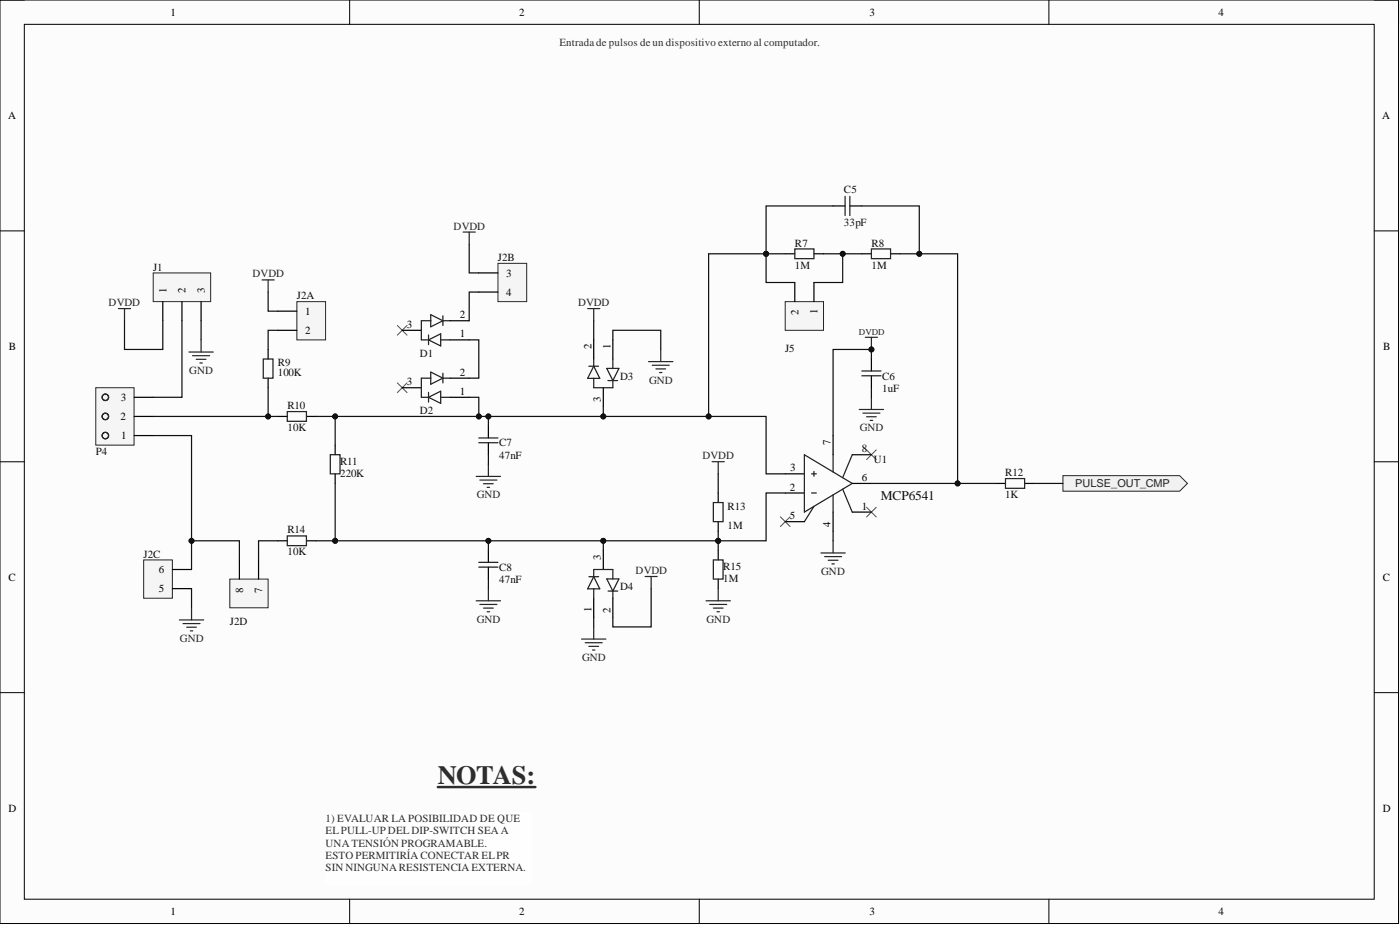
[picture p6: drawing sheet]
<svg xmlns="http://www.w3.org/2000/svg" width="292mm" height="193mm" viewBox="0 0 292 193" stroke-linecap="round" stroke-linejoin="round" font-family="sans-serif">
<path d="M0 0h291.8v192.7h-291.8z" fill-rule="evenodd" fill="#fcfcfc"/>
<path d="M0 0h291.8v192.7h-291.8z" fill="none" stroke="#000" stroke-width=".21"/>
<path d="M5.1 5.1h281.6v182.5h-281.6z" fill-rule="evenodd" fill="#fcfcfc"/>
<g fill="none" stroke="#000" stroke-width=".21">
<path d="M0 0h5.1M5.1 5.1h281.6v182.5h-281.6zM72.9 0v5.1M145.9 0v5.1M218.8 0v5.1M286.7 0h5.1v5.1M0 48.2h5.1M286.7 48.2h5.1M0 96.3h5.1M286.7 96.3h5.1M0 144.5h5.1M286.7 144.5h5.1"/>
<path d="M72.9 187.6v5.1M145.9 187.6v5.1M218.8 187.6v5.1M291.8 187.6v5.1"/>
</g>
<path d="M67.9 169.5h43.2v15.2h-43.2z" fill-rule="evenodd" fill="#fefefe"/>
<path d="M67.9 169.5h43.2v15.2h-43.2z" fill="none" stroke="#fefefe" stroke-width=".21"/>
<path d="M91.3 164.2h20.4" fill="none" stroke="#2e2e2e" stroke-width=".51"/>
<path d="M221.8 99.2h24.3l1.7 1.7-1.7 1.6h-24.3z" fill-rule="evenodd" fill="#f0f0f0"/>
<path d="M221.8 99.2h24.3l1.7 1.7-1.7 1.6h-24.3z" fill="none" stroke="#262626" stroke-width=".21"/>
<g fill="none" stroke="#262626" stroke-width=".25">
<path d="M54.7 58.4h2.5M55.9 58.4v2.5M96.6 48.4h2.6M97.9 48.4v2.5M24.7 64.4h2.5M26 64.4v2.5M39.4 73.4h5.1M40.2 74.2h3.5M40.9 75h2.1M41.7 75.7h.5M42 70.9v2.5M122.6 64.4h2.5"/>
<path d="M123.9 64.4v2.5M135.3 75.4h5.1M136.1 76.2h3.5M136.8 77h2.1M137.6 77.7h.5M137.9 72.9v2.5M99.4 99.4h5M101.9 96.9v2.5M148.6 96.3h2.5M149.8 96.3v2.6M179.3 85.4h5M180 86.2h3.6"/>
<path d="M180.8 86.9h2M181.6 87.7h.5M181.8 82.9v2.5M100.1 100.2h3.6M100.9 100.9h2M101.6 101.7h.5M171.3 115.4h5.1M172 116.1h3.6M172.8 116.9h2M173.6 117.6h.5M173.8 112.8v2.6M37.4 129.3h5.1"/>
<path d="M38.2 130.1h3.5M38.9 130.9h2.1M39.7 131.6h.5M40 126.8v2.5M99.4 125.3h5M100.1 126.1h3.6M100.9 126.9h2M101.6 127.6h.5M101.9 122.8v2.5M121.3 133.3h5.1M122.1 134.1h3.6M122.9 134.8h2"/>
<path d="M123.6 135.6h.5M123.9 130.8v2.5M134.6 120.3h2.5M135.9 120.3v2.5M147.3 125.3h5.1M148.1 126.1h3.5M148.8 126.9h2.1M149.6 127.6h.5M149.8 122.8v2.5"/>
</g>
<g fill="none" stroke="#000" stroke-width=".25">
<path d="M163.8 52.9h2M169.8 52.9h2M173.8 43h2.5M177.3 43h2.5M179.8 52.9h2M185.8 52.9h2M55.9 72.9v2M55.9 78.9v2M181.8 74.9v2.5M181.8 78.4v2.5M57.9 86.9h2M63.9 86.9h2"/>
<path d="M69.9 92.9v2M69.9 98.9v1.9M101.9 88.9v2.5M101.9 92.4v2.5M57.9 112.8h2M63.9 112.8h2M101.9 114.8v2.5M101.9 118.3v2.5M149.8 102.8v2M149.8 108.8v2M149.8 114.8v2M207.8 100.9h2"/>
<path d="M213.8 100.9h2M149.8 120.8v2"/>
</g>
<g fill="none" stroke="#1c1c1c" stroke-width=".25">
<path d="M165.8 51.9h4v2.1h-4zM176.3 41v4M177.3 41v4M181.8 51.9h4v2.1h-4zM54.9 74.9h2.1v4h-2.1zM179.8 78.4h4M179.8 77.4h4M59.9 85.9h4v2h-4zM68.9 94.9h2v4h-2zM99.9 92.4h4M99.9 91.4h4M209.8 99.8h4v2.1h-4z"/>
<path d="M59.9 111.8h4v2h-4zM99.9 118.3h4M99.9 117.3h4M148.8 116.8h2.1v4h-2.1zM148.8 104.8h2.1v4h-2.1z"/>
</g>
<path d="M32 56.9h12v6h-12z" fill-rule="evenodd" fill="#f5f5f5"/>
<path d="M32 56.9h12v6h-12z" fill="none" stroke="#262626" stroke-width=".21"/>
<path d="M34 62.9v4M38 62.9v4M42 62.9v4" fill="none" stroke="#000" stroke-width=".25"/>
<path d="M82.9 67.9l2 2M82.9 79.9l2 2M84.9 67.9l-2 2M84.9 79.9l-2 2M180.8 93.9l2 2M182.8 93.9l-2 2M162.8 107.8l2 2M164.8 107.8l-2 2M180.8 105.8l2 2M182.8 105.8l-2 2" fill="none" stroke="#4c4c4c" stroke-width=".21"/>
<path d="M61.9 62.9h6v8h-6z" fill-rule="evenodd" fill="#f5f5f5"/>
<path d="M61.9 62.9h6v8h-6z" fill="none" stroke="#262626" stroke-width=".21"/>
<path d="M57.9 64.9h4M57.9 68.9h4" fill="none" stroke="#000" stroke-width=".25"/>
<path d="M30 116.8h6v8h-6z" fill-rule="evenodd" fill="#f5f5f5"/>
<path d="M30 116.8h6v8h-6z" fill="none" stroke="#262626" stroke-width=".21"/>
<path d="M36 118.8h4M36 122.8h4" fill="none" stroke="#000" stroke-width=".25"/>
<path d="M48 120.8h7.9v6h-7.9z" fill-rule="evenodd" fill="#f5f5f5"/>
<path d="M48 120.8h7.9v6h-7.9z" fill="none" stroke="#262626" stroke-width=".21"/>
<path d="M49.9 116.8v4M53.9 116.8v4" fill="none" stroke="#000" stroke-width=".25"/>
<path d="M103.9 54.9h6v8h-6z" fill-rule="evenodd" fill="#f5f5f5"/>
<path d="M103.9 54.9h6v8h-6z" fill="none" stroke="#262626" stroke-width=".21"/>
<path d="M99.9 56.9h4M99.9 60.9h4" fill="none" stroke="#000" stroke-width=".25"/>
<path d="M20 80.9h8v12h-8z" fill-rule="evenodd" fill="#f5f5f5"/>
<path d="M20 80.9h8v12h-8z" fill="none" stroke="#262626" stroke-width=".21"/>
<g fill="none" stroke="#1c1c1c" stroke-width=".25">
<path d="M167.8 94.9l10 6-10 5.9M167.8 94.9v11.9M169.3 98.9h1M169.8 98.4v.9M173.8 94.9v3.6M177.8 94.9l-2 4.7M169.3 102.8h1M169.8 105.6l-2 3.2M173.8 103.2v3.6M175.8 102l2 4.8"/>
<circle cx="22" cy="82.9" r=".67"/>
<circle cx="22" cy="90.9" r=".67"/>
<circle cx="22" cy="86.9" r=".67"/>
</g>
<path d="M28 90.9h4M28 86.9h4M28 82.9h4M163.8 98.9h4M173.8 90.9v4M177.8 94.9h4M163.8 102.8h4M163.8 108.8h4M173.8 106.8v4M177.8 100.9h4M177.8 106.8h4" fill="none" stroke="#000" stroke-width=".25"/>
<path d="M163.8 62.9h8v6h-8z" fill-rule="evenodd" fill="#f5f5f5"/>
<path d="M163.8 62.9h8v6h-8z" fill="none" stroke="#262626" stroke-width=".21"/>
<g fill="none" stroke="#000" stroke-width=".25">
<path d="M165.8 58.9v4M169.8 58.9v4M83.9 68.9h4M93.9 70.9h4M93.9 66.9h4M93.9 78.9h4M123.9 70.9v4M127.9 70.9v4M83.9 80.9h4M93.9 82.9h4M125.9 80.9v4M125.9 114.8v4"/>
<path d="M123.9 124.8v4M127.9 124.8v4"/>
</g>
<g fill="none" stroke="#1c1c1c" stroke-width=".25">
<path d="M89.4 70.9l2.5-1.3v2.6zM89.4 69.9v2M89.9 65.6l2.5 1.3-2.5 1.3zM89.9 77.6l2.5 1.3-2.5 1.3zM89.9 66.9h-2v4h1.5M89.9 78.9h-2v4h1.5M91.9 70.9h2M92.4 65.9v2M92.4 77.9v2M92.4 66.9h1.5M92.4 78.9h1.5M122.8 76.4h2.1"/>
<path d="M123.9 78.9v2h4v-1.5M123.9 76.4l1.2 2.5h-2.5zM123.9 74.9v1.5M126.6 76.9h2.5l-1.2 2.5zM126.8 79.4h2.1M127.9 74.9v2M89.4 82.9l2.5-1.3v2.5zM89.4 81.9v2M91.9 82.9h2M122.9 120.3h2M123.9 120.3v-1.5h4v2M123.9 122.8v2"/>
<path d="M123.9 120.3l1.2 2.5h-2.5zM126.6 120.8h2.5l-1.2 2.5zM126.9 123.3h2M127.9 123.3v1.5"/>
</g>
<path d="M180.5 70.4h2.6M181.8 70.4v2.5" fill="none" stroke="#262626" stroke-width=".25"/>
<circle cx="181.8" cy="72.9" r=".51" fill="#0e0e0e"/>
<circle cx="181.8" cy="72.9" r=".51" fill="none" stroke="#0e0e0e" stroke-width=".21"/>
<path d="M26 66.9v6h8v-6M32 90.9h8v21.9h9.9v4M173.8 110.8v2" fill="none" stroke="#0e0e0e" stroke-width=".25"/>
<circle cx="40" cy="112.8" r=".51" fill="#0e0e0e"/>
<circle cx="40" cy="112.8" r=".51" fill="none" stroke="#0e0e0e" stroke-width=".21"/>
<path d="M55.9 80.9v6h-23.9" fill="none" stroke="#0e0e0e" stroke-width=".25"/>
<circle cx="55.9" cy="86.9" r=".51" fill="#0e0e0e"/>
<circle cx="55.9" cy="86.9" r=".51" fill="none" stroke="#0e0e0e" stroke-width=".21"/>
<path d="M38 66.9v16h-6M55.9 86.9h2M57.9 112.8h-4v4" fill="none" stroke="#0e0e0e" stroke-width=".25"/>
<circle cx="55.9" cy="86.9" r=".51" fill="#0e0e0e"/>
<circle cx="55.9" cy="86.9" r=".51" fill="none" stroke="#0e0e0e" stroke-width=".21"/>
<path d="M55.9 60.9v4h2M57.9 68.9h-2v4M69.9 100.8v12h-4" fill="none" stroke="#0e0e0e" stroke-width=".25"/>
<circle cx="69.9" cy="112.8" r=".51" fill="#0e0e0e"/>
<circle cx="69.9" cy="112.8" r=".51" fill="none" stroke="#0e0e0e" stroke-width=".21"/>
<path d="M65.9 86.9h93.9v12h4" fill="none" stroke="#0e0e0e" stroke-width=".25"/>
<circle cx="147.8" cy="86.9" r=".51" fill="#0e0e0e"/>
<circle cx="147.8" cy="86.9" r=".51" fill="none" stroke="#0e0e0e" stroke-width=".21"/>
<circle cx="125.9" cy="86.9" r=".51" fill="#0e0e0e"/>
<circle cx="125.9" cy="86.9" r=".51" fill="none" stroke="#0e0e0e" stroke-width=".21"/>
<circle cx="101.9" cy="86.9" r=".51" fill="#0e0e0e"/>
<circle cx="101.9" cy="86.9" r=".51" fill="none" stroke="#0e0e0e" stroke-width=".21"/>
<circle cx="99.9" cy="86.9" r=".51" fill="#0e0e0e"/>
<circle cx="99.9" cy="86.9" r=".51" fill="none" stroke="#0e0e0e" stroke-width=".21"/>
<circle cx="69.9" cy="86.9" r=".51" fill="#0e0e0e"/>
<circle cx="69.9" cy="86.9" r=".51" fill="none" stroke="#0e0e0e" stroke-width=".21"/>
<path d="M163.8 102.8h-4v10h-89.9" fill="none" stroke="#0e0e0e" stroke-width=".25"/>
<circle cx="69.9" cy="112.8" r=".51" fill="#0e0e0e"/>
<circle cx="69.9" cy="112.8" r=".51" fill="none" stroke="#0e0e0e" stroke-width=".21"/>
<circle cx="101.9" cy="112.8" r=".51" fill="#0e0e0e"/>
<circle cx="101.9" cy="112.8" r=".51" fill="none" stroke="#0e0e0e" stroke-width=".21"/>
<circle cx="125.9" cy="112.8" r=".51" fill="#0e0e0e"/>
<circle cx="125.9" cy="112.8" r=".51" fill="none" stroke="#0e0e0e" stroke-width=".21"/>
<circle cx="149.8" cy="112.8" r=".51" fill="#0e0e0e"/>
<circle cx="149.8" cy="112.8" r=".51" fill="none" stroke="#0e0e0e" stroke-width=".21"/>
<path d="M97.9 82.9h2v4" fill="none" stroke="#0e0e0e" stroke-width=".25"/>
<circle cx="99.9" cy="86.9" r=".51" fill="#0e0e0e"/>
<circle cx="99.9" cy="86.9" r=".51" fill="none" stroke="#0e0e0e" stroke-width=".21"/>
<path d="M97.9 50.9v6h2M159.8 52.9h-12v34M97.9 70.9h2v8h-2M99.9 60.9h-2v6M127.9 70.9v-2h10v4M135.9 122.8v8h-8v-2" fill="none" stroke="#0e0e0e" stroke-width=".25"/>
<circle cx="159.8" cy="52.9" r=".51" fill="#0e0e0e"/>
<circle cx="159.8" cy="52.9" r=".51" fill="none" stroke="#0e0e0e" stroke-width=".21"/>
<circle cx="147.8" cy="86.9" r=".51" fill="#0e0e0e"/>
<circle cx="147.8" cy="86.9" r=".51" fill="none" stroke="#0e0e0e" stroke-width=".21"/>
<path d="M173.8 43h-14v15.9h6" fill="none" stroke="#0e0e0e" stroke-width=".25"/>
<circle cx="159.8" cy="52.9" r=".51" fill="#0e0e0e"/>
<circle cx="159.8" cy="52.9" r=".51" fill="none" stroke="#0e0e0e" stroke-width=".21"/>
<path d="M159.8 52.9h4" fill="none" stroke="#0e0e0e" stroke-width=".25"/>
<circle cx="159.8" cy="52.9" r=".51" fill="#0e0e0e"/>
<circle cx="159.8" cy="52.9" r=".51" fill="none" stroke="#0e0e0e" stroke-width=".21"/>
<path d="M171.8 52.9h4v6h-6" fill="none" stroke="#0e0e0e" stroke-width=".25"/>
<circle cx="175.8" cy="52.9" r=".51" fill="#0e0e0e"/>
<circle cx="175.8" cy="52.9" r=".51" fill="none" stroke="#0e0e0e" stroke-width=".21"/>
<path d="M181.8 74.9v-2h-8v18" fill="none" stroke="#0e0e0e" stroke-width=".25"/>
<circle cx="181.8" cy="72.9" r=".51" fill="#0e0e0e"/>
<circle cx="181.8" cy="72.9" r=".51" fill="none" stroke="#0e0e0e" stroke-width=".21"/>
<path d="M175.8 52.9h4" fill="none" stroke="#0e0e0e" stroke-width=".25"/>
<circle cx="175.8" cy="52.9" r=".51" fill="#0e0e0e"/>
<circle cx="175.8" cy="52.9" r=".51" fill="none" stroke="#0e0e0e" stroke-width=".21"/>
<path d="M179.8 43h12v9.9" fill="none" stroke="#0e0e0e" stroke-width=".25"/>
<circle cx="191.8" cy="52.9" r=".51" fill="#0e0e0e"/>
<circle cx="191.8" cy="52.9" r=".51" fill="none" stroke="#0e0e0e" stroke-width=".21"/>
<path d="M187.8 52.9h12v48h-18" fill="none" stroke="#0e0e0e" stroke-width=".25"/>
<circle cx="199.8" cy="100.9" r=".51" fill="#0e0e0e"/>
<circle cx="199.8" cy="100.9" r=".51" fill="none" stroke="#0e0e0e" stroke-width=".21"/>
<circle cx="191.8" cy="52.9" r=".51" fill="#0e0e0e"/>
<circle cx="191.8" cy="52.9" r=".51" fill="none" stroke="#0e0e0e" stroke-width=".21"/>
<path d="M199.8 100.9h8" fill="none" stroke="#0e0e0e" stroke-width=".25"/>
<circle cx="199.8" cy="100.9" r=".51" fill="#0e0e0e"/>
<circle cx="199.8" cy="100.9" r=".51" fill="none" stroke="#0e0e0e" stroke-width=".21"/>
<path d="M40 112.8v6M215.8 100.9h6M40 122.8v4" fill="none" stroke="#0e0e0e" stroke-width=".25"/>
<circle cx="40" cy="112.8" r=".51" fill="#0e0e0e"/>
<circle cx="40" cy="112.8" r=".51" fill="none" stroke="#0e0e0e" stroke-width=".21"/>
<path d="M42 66.9v4M69.9 86.9v6" fill="none" stroke="#0e0e0e" stroke-width=".25"/>
<circle cx="69.9" cy="86.9" r=".51" fill="#0e0e0e"/>
<circle cx="69.9" cy="86.9" r=".51" fill="none" stroke="#0e0e0e" stroke-width=".21"/>
<path d="M101.9 112.8v2M101.9 120.8v2" fill="none" stroke="#0e0e0e" stroke-width=".25"/>
<circle cx="101.9" cy="112.8" r=".51" fill="#0e0e0e"/>
<circle cx="101.9" cy="112.8" r=".51" fill="none" stroke="#0e0e0e" stroke-width=".21"/>
<path d="M101.9 86.9v2M101.9 94.9v2" fill="none" stroke="#0e0e0e" stroke-width=".25"/>
<circle cx="101.9" cy="86.9" r=".51" fill="#0e0e0e"/>
<circle cx="101.9" cy="86.9" r=".51" fill="none" stroke="#0e0e0e" stroke-width=".21"/>
<path d="M123.9 66.9v4M125.9 112.8v2M123.9 128.8v2" fill="none" stroke="#0e0e0e" stroke-width=".25"/>
<circle cx="125.9" cy="112.8" r=".51" fill="#0e0e0e"/>
<circle cx="125.9" cy="112.8" r=".51" fill="none" stroke="#0e0e0e" stroke-width=".21"/>
<path d="M125.9 84.9v2" fill="none" stroke="#0e0e0e" stroke-width=".25"/>
<circle cx="125.9" cy="86.9" r=".51" fill="#0e0e0e"/>
<circle cx="125.9" cy="86.9" r=".51" fill="none" stroke="#0e0e0e" stroke-width=".21"/>
<path d="M149.8 112.8v2" fill="none" stroke="#0e0e0e" stroke-width=".25"/>
<circle cx="149.8" cy="112.8" r=".51" fill="#0e0e0e"/>
<circle cx="149.8" cy="112.8" r=".51" fill="none" stroke="#0e0e0e" stroke-width=".21"/>
<path d="M149.8 110.8v2" fill="none" stroke="#0e0e0e" stroke-width=".25"/>
<circle cx="149.8" cy="112.8" r=".51" fill="#0e0e0e"/>
<circle cx="149.8" cy="112.8" r=".51" fill="none" stroke="#0e0e0e" stroke-width=".21"/>
<path d="M149.8 98.9v3.9M181.8 80.9v2" fill="none" stroke="#0e0e0e" stroke-width=".25"/>
<text font-size="5.5" fill="#2e2e2e" x="91.3" y="163.6">NOTAS:</text>
<text font-size="2.8" fill="#0e0e0e" x="183.8" y="104.3">MCP6541</text>
<g font-size="2.3">
<text x="35.6" y="3.3">1</text>
<text x="108.3" y="3.3">2</text>
<text x="181.4" y="3.3">3</text>
<text x="254.2" y="3.3">4</text>
<text x="1.7" y="24.8">A</text>
<text x="288.4" y="24.8">A</text>
<text x="105.6" y="57.7">3</text>
<text x="34.8" y="61.2" transform="rotate(-90 34.8 61.2)">1</text>
<text x="38.7" y="61.2" transform="rotate(-90 38.7 61.2)">2</text>
<text x="42.7" y="61.2" transform="rotate(-90 42.7 61.2)">3</text>
<text x="63.7" y="65.7">1</text>
<text x="105.6" y="61.7">4</text>
<text x="166.6" y="65.7" transform="rotate(-90 166.6 65.7)">2</text>
<text x="170.6" y="65.6" transform="rotate(-90 170.6 65.6)">1</text>
<text x="63.7" y="69.7">2</text>
<text x="84.9" y="68.4">3</text>
<text x="95.9" y="70.4">1</text>
<text x="95.9" y="66.4">2</text>
<text x="1.9" y="73">B</text>
<text x="123.4" y="72.8" transform="rotate(-90 123.4 72.8)">2</text>
<text x="127.4" y="72.8" transform="rotate(-90 127.4 72.8)">1</text>
<text x="288.6" y="73">B</text>
<text x="25.2" y="83.7">3</text>
<text x="84.9" y="80.4">3</text>
<text x="95.9" y="82.4">1</text>
<text x="95.9" y="78.4">2</text>
<text x="125.3" y="83.8" transform="rotate(-90 125.3 83.8)">3</text>
<text x="25.1" y="87.6">2</text>
<text x="25.3" y="91.6">1</text>
<text x="173.3" y="92.9" transform="rotate(-90 173.3 92.9)">7</text>
<text x="179.8" y="94.4">8</text>
<text x="164.8" y="98.4">3</text>
<text x="179.8" y="100.4">6</text>
<text x="164.8" y="102.3">2</text>
<text x="179.8" y="106.3">1</text>
<text x="164.8" y="108.3">5</text>
<text x="173.3" y="109.9" transform="rotate(-90 173.3 109.9)">4</text>
<text x="33.2" y="119.6">6</text>
<text x="125.3" y="116.8" transform="rotate(-90 125.3 116.8)">3</text>
<text x="1.8" y="121.2">C</text>
<text x="33.2" y="123.5">5</text>
<text x="50.7" y="123.6" transform="rotate(-90 50.7 123.6)">8</text>
<text x="54.7" y="123.6" transform="rotate(-90 54.7 123.6)">7</text>
<text x="288.5" y="121.2">C</text>
<text x="123.4" y="127.7" transform="rotate(-90 123.4 127.7)">1</text>
<text x="127.4" y="127.9" transform="rotate(-90 127.4 127.9)">2</text>
<text x="1.8" y="169.3">D</text>
<text x="288.5" y="169.3">D</text>
<text x="35.6" y="190.9">1</text>
<text x="108.3" y="190.9">2</text>
<text x="181.4" y="190.9">3</text>
<text x="254.2" y="190.9">4</text>
</g>
<g font-size="2.3" fill="#2e2e2e">
<text x="116.7" y="9.6">Entrada de pulsos de un dispositivo externo al computador.</text>
<text x="67.9" y="171.5">1) EVALUAR LA POSIBILIDAD DE QUE</text>
<text x="67.9" y="174.1">ELPULL-UP DELDIP-SWITCH SEA A</text>
<text x="67.9" y="176.6">UNATENSIÓN PROGRAMABLE.</text>
<text x="67.9" y="179.1">ESTO PERMITIRÍACONECTAR ELPR</text>
<text x="67.9" y="181.7">SIN NINGUNARESISTENCIA EXTERNA.</text>
</g>
<g font-size="2.3" fill="#0e0e0e">
<text x="176.1" y="40.2">C5</text>
<text x="176.1" y="47.2">33pF</text>
<text x="165.9" y="51.5">R7</text>
<text x="181.8" y="51.5">R8</text>
<text x="32" y="56.5">J1</text>
<text x="103.9" y="54.4">J2B</text>
<text x="165.9" y="56">1M</text>
<text x="181.8" y="56">1M</text>
<text x="61.9" y="62.5">J2A</text>
<text x="57.9" y="76.4">R9</text>
<text x="87.6" y="74.4">D1</text>
<text x="163.8" y="73.5">J5</text>
<text x="57.9" y="78.4">100K</text>
<text x="129.4" y="79.2">D3</text>
<text x="184" y="79.2">C6</text>
<text x="184" y="81.7">1uF</text>
<text x="60" y="85.3">R10</text>
<text x="60" y="89.9">10K</text>
<text x="87.6" y="86.4">D2</text>
<text x="20" y="94.9">P4</text>
<text x="104.1" y="93.1">C7</text>
<text x="104.1" y="95.7">47nF</text>
<text x="71" y="96.9">R11</text>
<text x="71" y="99.5">220K</text>
<text x="182.4" y="96.7">U1</text>
<text x="209.8" y="99.4">R12</text>
<text x="151.8" y="106.3">R13</text>
<text x="209.8" y="103.9">1K</text>
<text x="60" y="111.3">R14</text>
<text x="151.8" y="110.4">1M</text>
<text x="29.9" y="116.4">J2C</text>
<text x="60" y="115.9">10K</text>
<text x="104.1" y="119.1">C8</text>
<text x="150.9" y="118.9">R15</text>
<text x="104.1" y="121.6">47nF</text>
<text x="129.4" y="123.1">D4</text>
<text x="150.9" y="121.4">1M</text>
<text x="48" y="130.3">J2D</text>
</g>
<g font-size="2.3" fill="#262626">
<text x="94.6" y="47.9">DVDD</text>
<text x="52.7" y="57.9">DVDD</text>
<text x="22.7" y="63.9">DVDD</text>
<text x="120.6" y="63.9">DVDD</text>
<text x="39.5" y="78">GND</text>
<text x="135.4" y="80">GND</text>
<text x="179.4" y="90">GND</text>
<text x="146.6" y="95.8">DVDD</text>
<text x="224.3" y="101.7">PULSE_OUT_CMP</text>
<text x="99.5" y="103.9">GND</text>
<text x="132.6" y="119.7">DVDD</text>
<text x="171.4" y="119.9">GND</text>
<text x="99.5" y="129.9">GND</text>
<text x="147.4" y="129.9">GND</text>
<text x="37.6" y="133.9">GND</text>
<text x="121.5" y="137.9">GND</text>
</g>
<text font-size="1.9" fill="#262626" x="179.2" y="70">DVDD</text>
</svg>
